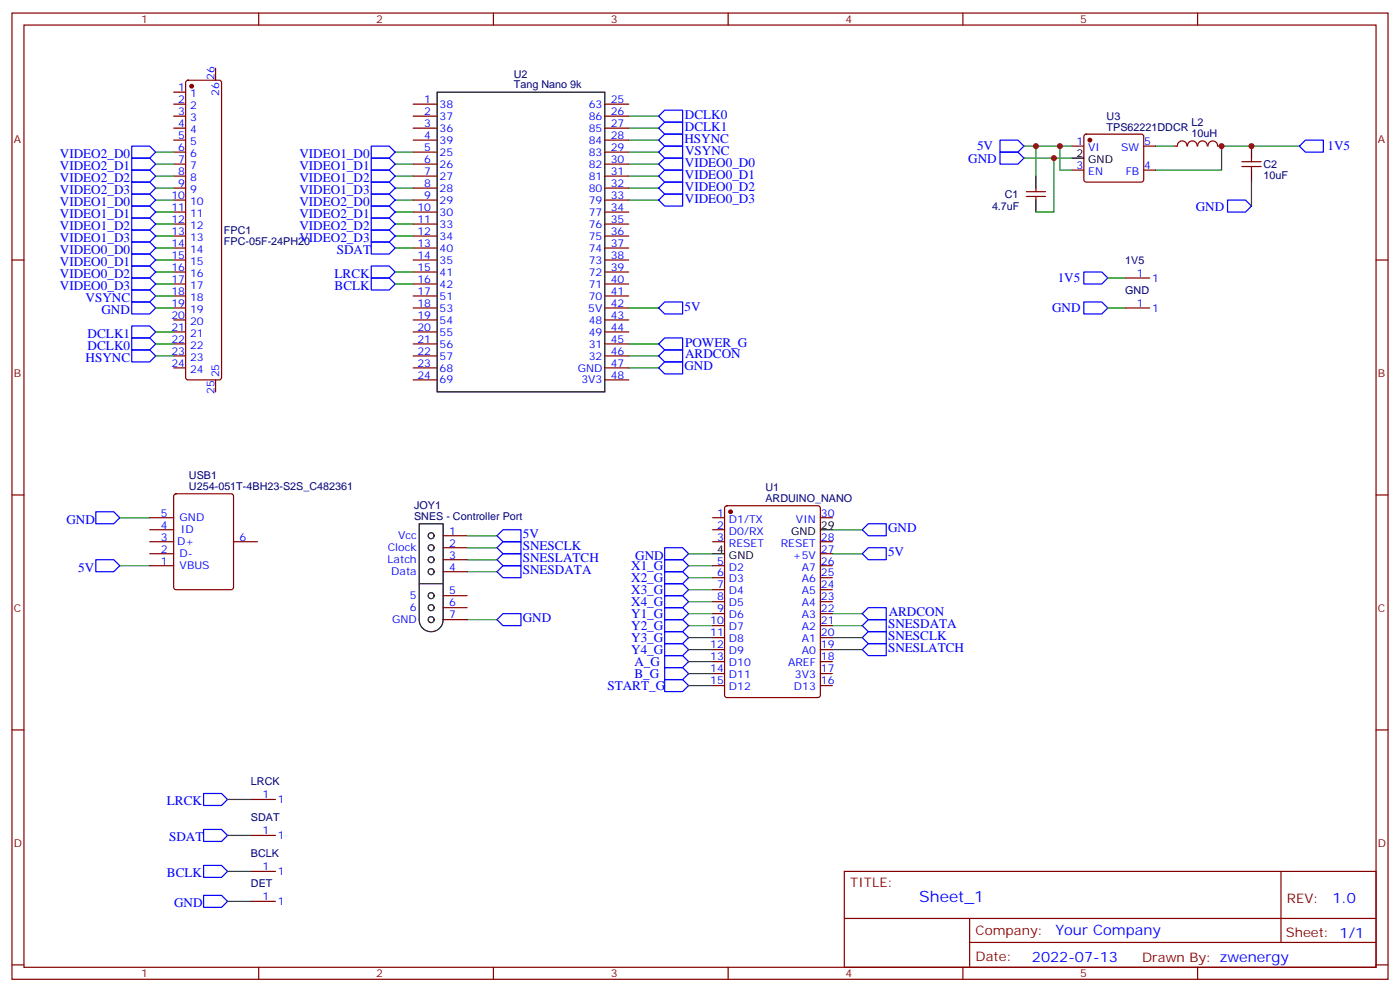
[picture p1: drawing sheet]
<svg xmlns="http://www.w3.org/2000/svg" width="412mm" height="292mm" viewBox="0 0 412 292" stroke-linecap="round" stroke-linejoin="round" font-family="sans-serif">
<g fill="none" stroke="#870000" stroke-width=".35">
<path d="M3.5 3.8h405.4v284.4h-405.4zM7.1 7.4h398.2v277.3h-398.2zM76.2 3.8v3.6M145.3 3.8v3.6M214.5 3.8v3.6M283.6 3.8v3.6M352.8 3.8v3.6M51.2 27.1h3.5M51.2 30.7h3.5M51.2 34.2h3.5M51.2 37.7h3.5M54.9 23.8l.5-.2h9.2l.5 .2 .2 .5v86.8l-.3 .5-.4 .2h-9.2l-.5-.2-.2-.5v-86.8z"/>
<path d="M63.5 20.1v3.5M121.7 30.7h7.1M121.7 34.2h7.1M121.7 37.7h7.1M178.2 30.7h7M178.2 34.2h7M178.2 37.7h7M319.5 39.7l.5-.2h16.2l.5 .2 .2 .5v12.7l-.2 .5-.5 .2h-16.2l-.5-.2-.2-.5v-12.7zM51.2 41.2h3.5M51.2 44.8h3.5M51.2 48.3h3.5M51.2 51.8h3.5"/>
<path d="M51.2 55.4h3.5M51.2 58.9h3.5M121.7 41.2h7.1M121.7 44.8h7.1M121.7 48.3h7.1M121.7 51.8h7.1M121.7 55.4h7.1M121.7 58.9h7.1M178.2 41.2h7M178.2 44.8h7M178.2 48.3h7M178.2 51.8h7"/>
<path d="M178.2 55.4h7M178.2 58.9h7M302.3 57.8h5.7M302.3 56.4h5.7M305.2 55.4v1M305.2 57.8v1.1M315.7 43h3.6M315.7 50.1h3.6M336.9 43h3.5M336.9 50.1h3.5M345.7 43h1.1M346.8 43a1.41 1.41 0 0 1 1.4-1.5 1.41 1.41 0 0 1 1.4 1.5"/>
<path d="M349.8 43a1.41 1.41 0 0 1 1.4-1.5 1.41 1.41 0 0 1 1.4 1.5M352.8 43a1.41 1.41 0 0 1 1.4-1.5 1.41 1.41 0 0 1 1.4 1.5M355.8 43a1.41 1.41 0 0 1 1.5-1.5 1.41 1.41 0 0 1 1.4 1.5M358.8 43h1M365.8 49h5.7M365.8 47.6h5.7M368.7 46.5v1.1M368.7 49v1.1M3.5 76.5h3.6M51.2 76.5h3.5M51.2 62.4h3.5M51.2 65.9h3.5"/>
<path d="M51.2 69.5h3.5M51.2 73h3.5M121.7 76.5h7.1M121.7 62.4h7.1M121.7 65.9h7.1M121.7 69.5h7.1M121.7 73h7.1M178.2 76.5h7M178.2 62.4h7M178.2 65.9h7M178.2 69.5h7M178.2 73h7"/>
<path d="M405.3 76.5h3.6M51.2 80h3.5M51.2 83.6h3.5M51.2 87.1h3.5M51.2 90.6h3.5M51.2 94.2h3.5M51.2 97.7h3.5M121.7 80h7.1M121.7 83.6h7.1M121.7 87.1h7.1M121.7 90.6h7.1M121.7 94.2h7.1"/>
<path d="M121.7 97.7h7.1M178.2 80h7M178.2 83.6h7M178.2 87.1h7M178.2 90.6h7M178.2 94.2h7M178.2 97.7h7M331.6 90.6h7.1M331.6 81.8h7.1M51.2 101.2h3.5M51.2 104.7h3.5M51.2 108.3h3.5"/>
<path d="M63.5 111.8v3.5M121.7 101.2h7.1M121.7 104.7h7.1M121.7 108.3h7.1M121.7 111.8h7.1M178.2 101.2h7M178.2 104.7h7M178.2 108.3h7M178.2 111.8h7M3.5 145.7h3.6M44.1 152.4h7.1M44.1 155.9h7.1"/>
<path d="M44.1 159.4h7.1M51.4 145.5l.5-.2h16.2l.6 .4 .1 27.1-.5 .7h-16.4l-.7-.4v-27.1zM68.8 159.4h7M130.5 157.7h7.1M209.9 152.4h3.5M209.9 155.9h3.5M209.9 159.4h3.5M213.7 149l.4-.2h26.8l.7 .5 .1 55.3-.5 .6-27.1 .1-.6-.5-.1-55.3zM241.7 152.4h3.5M241.7 159.4h3.5M405.3 145.7h3.6M44.1 166.5h7.1"/>
<path d="M44.1 162.9h7.1M130.5 161.2h7.1M130.5 164.7h7.1M130.5 168.2h7.1M130.5 175.3h7.1M130.5 178.8h7.1M209.9 166.5h3.5M209.9 170h3.5M209.9 173.5h3.5M209.9 177.1h3.5M241.7 166.5h3.5M241.7 170h3.5"/>
<path d="M241.7 173.5h3.5M241.7 177.1h3.5M241.7 162.9h3.5M130.5 182.4h7.1M209.9 180.6h3.5M209.9 184.1h3.5M209.9 187.6h3.5M209.9 191.2h3.5M209.9 194.7h3.5M209.9 198.2h3.5M241.7 180.6h3.5M241.7 184.1h3.5"/>
<path d="M241.7 187.6h3.5M241.7 191.2h3.5M241.7 194.7h3.5M241.7 198.2h3.5M3.5 214.8h3.6M209.9 201.8h3.5M241.7 201.8h3.5M405.3 214.8h3.6M74.1 235.3h7M74.1 256.4h7M74.1 245.9h7M248.7 256.4h156.6v28.3h-156.6z"/>
<path d="M377.3 256.5v20.8M74.1 265.3h7M248.7 270.3h156.5M285.6 277.3h119.6M285.6 270.3v14.1M3.5 284h3.6M76.2 284.7v3.5M145.3 284.7v3.5M214.5 284.7v3.5M283.6 284.7v3.5M352.8 284.7v3.5M405.3 284h3.6"/>
</g>
<g fill="#870000" stroke="#870000" stroke-width=".35">
<circle cx="56.4" cy="25.4" r=".53"/>
<circle cx="215.2" cy="150.6" r=".53"/>
<circle cx="321" cy="41.2" r=".53"/>
</g>
<g fill="none" stroke="#000" stroke-width=".35">
<path d="M128.8 27.1h49.4v88.2h-49.4zM305.2 51.8v3.6M305.2 58.9v3.5M315.7 46.5h3.6M368.7 43v3.5M368.7 50.1v3.5M241.7 155.9h3.5M123.5 171.8h7M209.9 162.9h3.5M123.5 182.4v-28.3h7v28.3a3.5 3.5 0 0 1-3.5 3.5 3.5 3.5 0 0 1-3.5-3.5"/>
<circle cx="127" cy="157.7" r=".88"/>
<circle cx="127" cy="161.2" r=".88"/>
<circle cx="127" cy="175.3" r=".88"/>
<circle cx="127" cy="164.7" r=".88"/>
<circle cx="127" cy="168.2" r=".88"/>
<circle cx="127" cy="178.8" r=".88"/>
<circle cx="127" cy="182.4" r=".88"/>
</g>
<g fill="none" stroke="#00f" stroke-width=".35">
<path d="M194 37.7l1.8-1.8h5.3v3.6h-5.3zM195.8 32.4h5.3v3.5h-5.3l-1.8-1.7zM38.8 43h5.3l1.8 1.8-1.8 1.7h-5.3zM38.8 46.5h5.3l1.8 1.8-1.8 1.8h-5.3zM38.8 50.1h5.3l1.8 1.7-1.8 1.8h-5.3zM38.8 53.6h5.3l1.8 1.8-1.8 1.7h-5.3zM38.8 57.1h5.3l1.8 1.8-1.8 1.7h-5.3zM109.4 43h5.3l1.7 1.8-1.7 1.7h-5.3zM109.4 46.5h5.3l1.7 1.8-1.7 1.8h-5.3zM109.4 50.1h5.3l1.7 1.7-1.7 1.8h-5.3zM109.4 53.6h5.3l1.7 1.8-1.7 1.7h-5.3zM109.4 57.1h5.3l1.7 1.8-1.7 1.7h-5.3z"/>
<path d="M194 48.3l1.8-1.8h5.3v3.6h-5.3zM194 58.9l1.8-1.8h5.3v3.5h-5.3zM194 55.4l1.8-1.8h5.3v3.5h-5.3zM194 44.8l1.8-1.8h5.3v3.5h-5.3zM194 41.2l1.8-1.7h5.3v3.5h-5.3zM195.8 50.1h5.3v3.5h-5.3l-1.8-1.8zM294.6 44.8h5.3l1.7 1.7-1.7 1.8h-5.3zM294.6 41.2h5.3l1.7 1.8-1.7 1.8h-5.3zM361.6 58.9h5.3l1.8 1.7-1.8 1.8h-5.3zM382.8 43l1.7-1.8h5.3v3.6h-5.3zM38.8 67.7h5.3l1.8 1.8-1.8 1.7h-5.3zM38.8 64.2h5.3l1.8 1.7-1.8 1.8h-5.3z"/>
<path d="M38.8 60.6h5.3l1.8 1.8-1.8 1.8h-5.3zM38.8 78.3h5.3l1.8 1.7-1.8 1.8h-5.3zM38.8 74.8h5.3l1.8 1.7-1.8 1.8h-5.3zM38.8 71.2h5.3l1.8 1.8-1.8 1.8h-5.3zM109.4 67.7h5.3l1.7 1.8-1.7 1.7h-5.3zM109.4 64.2h5.3l1.7 1.7-1.7 1.8h-5.3zM109.4 60.6h5.3l1.7 1.8-1.7 1.8h-5.3zM109.4 78.3h5.3l1.7 1.7-1.7 1.8h-5.3zM109.4 71.2h5.3l1.7 1.8-1.7 1.8h-5.3zM38.8 81.8h5.3l1.8 1.8-1.8 1.7h-5.3zM38.8 85.3h5.3l1.8 1.8-1.8 1.8h-5.3zM38.8 88.9h5.3l1.8 1.7-1.8 1.8h-5.3z"/>
<path d="M38.8 99.4h5.3l1.8 1.8-1.8 1.8h-5.3zM38.8 95.9h5.3l1.8 1.8-1.8 1.7h-5.3zM109.4 81.8h5.3l1.7 1.8-1.7 1.7h-5.3zM194 90.6l1.8-1.7h5.3v3.5h-5.3zM319.3 80h5.3l1.7 1.8-1.7 1.8h-5.3zM319.3 88.9h5.3l1.7 1.7-1.7 1.8h-5.3zM38.8 103h5.3l1.8 1.7-1.8 1.8h-5.3zM194 108.3l1.8-1.8h5.3v3.5h-5.3zM194 101.2l1.8-1.8h5.3v3.6h-5.3zM194 104.7l1.8-1.7h5.3v3.5h-5.3zM28.2 150.6h5.3l1.8 1.8-1.8 1.7h-5.3zM146.4 157.7l1.8-1.8h5.3v3.5h-5.3z"/>
<path d="M148.2 159.4h5.3v3.5h-5.3l-1.8-1.7zM254 155.9l1.8-1.8h5.3v3.6h-5.3zM28.2 164.7h5.3l1.8 1.8-1.8 1.7h-5.3zM146.4 164.7l1.8-1.8h5.3v3.6h-5.3zM146.4 168.2l1.8-1.7h5.3v3.5h-5.3zM195.8 161.2h5.3l1.7 1.7-1.7 1.8h-5.3zM195.8 164.7h5.3l1.7 1.8-1.7 1.7h-5.3zM195.8 168.2h5.3l1.7 1.8-1.7 1.8h-5.3zM195.8 171.8h5.3l1.7 1.7-1.7 1.8h-5.3zM195.8 175.3h5.3l1.7 1.8-1.7 1.7h-5.3zM195.8 178.8h5.3l1.7 1.8-1.7 1.8h-5.3zM254 162.9l1.8-1.7h5.3v3.5h-5.3z"/>
<path d="M146.4 182.4l1.8-1.8h5.3v3.5h-5.3zM195.8 182.4h5.3l1.7 1.7-1.7 1.8h-5.3zM195.8 185.9h5.3l1.7 1.7-1.7 1.8h-5.3zM195.8 189.4h5.3l1.7 1.8-1.7 1.7h-5.3zM195.8 192.9h5.3l1.7 1.8-1.7 1.8h-5.3zM195.8 196.5h5.3l1.7 1.7-1.7 1.8h-5.3zM195.8 200h5.3l1.7 1.8-1.7 1.7h-5.3zM254 187.6l1.8-1.7h5.3v3.5h-5.3zM254 191.2l1.8-1.8h5.3v3.5h-5.3zM254 184.1l1.8-1.7h5.3v3.5h-5.3zM254 180.6l1.8-1.8h5.3v3.6h-5.3zM60 233.5h5.3l1.7 1.8-1.7 1.7h-5.3z"/>
<path d="M60 244.1h5.3l1.7 1.8-1.7 1.7h-5.3zM60 254.7h5.3l1.7 1.7-1.7 1.8h-5.3zM60 263.5h5.3l1.7 1.8-1.7 1.7h-5.3z"/>
</g>
<g fill="none" stroke="#008700" stroke-width=".35">
<path d="M185.2 34.2h8.8M185.2 37.7h8.8M45.9 44.8h5.3M45.9 48.3h5.3M45.9 51.8h5.3M45.9 55.4h5.3M45.9 58.9h5.3M116.4 44.8h5.3M116.4 48.3h5.3M116.4 51.8h5.3M116.4 55.4h5.3M116.4 58.9h5.3"/>
<path d="M185.2 44.8h8.8M185.2 48.3h8.8M185.2 51.8h8.8M185.2 55.4h8.8M185.2 58.9h8.8M185.2 41.2h8.8M301.6 46.5h14.1M301.6 43h14.1M305.2 43v8.8M310.4 46.5v15.9h-5.2M312.2 43v7.1h3.5M340.4 43h5.3"/>
<path d="M368.7 53.6v7M382.8 43h-23v7.1h-19.4M45.9 69.5h5.3M45.9 65.9h5.3M45.9 62.4h5.3M45.9 76.5h5.3M45.9 73h5.3M116.4 69.5h5.3M116.4 65.9h5.3M116.4 62.4h5.3M116.4 73h5.3M45.9 83.6h5.3"/>
<path d="M45.9 80h5.3M45.9 87.1h5.3M45.9 90.6h5.3M45.9 97.7h5.3M116.4 83.6h5.3M116.4 80h5.3M185.2 90.6h8.8M326.3 90.6h5.3M326.3 81.8h5.3M45.9 101.2h5.3M45.9 104.7h5.3M185.2 101.2h8.8"/>
<path d="M185.2 104.7h8.8M185.2 108.3h8.8M35.3 152.4h8.8M137.6 157.7h8.8M245.2 155.9h8.8M35.3 166.5h8.8M137.6 161.2h8.8M137.6 164.7h8.8M137.6 168.2h8.8M202.8 162.9h7.1M202.8 166.5h7.1M202.8 170h7.1"/>
<path d="M202.8 173.5h7.1M202.8 177.1h7.1M245.2 162.9h8.8M137.6 182.4h8.8M202.8 184.1h7.1M202.8 187.6h7.1M202.8 191.2h7.1M202.8 180.6h7.1M202.8 194.7h7.1M202.8 198.2h7.1M245.2 184.1h8.8M245.2 187.6h8.8"/>
<path d="M245.2 191.2h8.8M245.2 180.6h8.8M202.8 201.8h7.1M67 235.3h7.1M67 245.9h7.1M67 256.4h7.1M67 265.3h7.1"/>
</g>
<g fill="#c00">
<circle cx="368.7" cy="43" r=".88"/>
<circle cx="312.2" cy="43" r=".88"/>
<circle cx="305.2" cy="43" r=".88"/>
<circle cx="310.4" cy="46.5" r=".88"/>
<circle cx="359.8" cy="43" r=".88"/>
</g>
<text font-size="4.6" fill="#00f" x="270.8" y="265.5">Sheet_1</text>
<g font-size="4.2" fill="#00f">
<text x="392.5" y="265.7">1.0</text>
<text x="310.9" y="275.3">Your Company</text>
<text x="304" y="283.1">2022-07-13</text>
</g>
<g font-size="3.9" fill="#00f">
<text x="201.7" y="34.9">DCLK0</text>
<text x="201.6" y="41.9">HSYNC</text>
<text x="201.7" y="38.5">DCLK1</text>
<text x="17.6" y="46.5">VIDEO2_D0</text>
<text x="88.2" y="46.5">VIDEO1_D0</text>
<text x="201.8" y="45.5">VSYNC</text>
<text x="285.2" y="47.8">GND</text>
<text x="287.8" y="44.2">5V</text>
<text x="391" y="44.2">1V5</text>
<text x="17.6" y="50.1">VIDEO2_D1</text>
<text x="17.6" y="53.6">VIDEO2_D2</text>
<text x="88.2" y="50.1">VIDEO1_D1</text>
<text x="88.2" y="53.6">VIDEO1_D2</text>
<text x="201.7" y="49.1">VIDEO0_D0</text>
<text x="201.7" y="52.6">VIDEO0_D1</text>
<text x="17.6" y="57.1">VIDEO2_D3</text>
<text x="88.2" y="57.1">VIDEO1_D3</text>
<text x="201.7" y="59.6">VIDEO0_D3</text>
<text x="201.7" y="56.1">VIDEO0_D2</text>
<text x="17.6" y="64.2">VIDEO1_D1</text>
<text x="17.6" y="60.6">VIDEO1_D0</text>
<text x="88.2" y="64.2">VIDEO2_D1</text>
<text x="88.2" y="60.6">VIDEO2_D0</text>
<text x="352.2" y="61.9">GND</text>
<text x="17.6" y="71.2">VIDEO1_D3</text>
<text x="17.6" y="67.7">VIDEO1_D2</text>
<text x="88.2" y="71.2">VIDEO2_D3</text>
<text x="88.2" y="67.7">VIDEO2_D2</text>
<text x="17.6" y="74.8">VIDEO0_D0</text>
<text x="99.2" y="74.8">SDAT</text>
<text x="17.6" y="81.8">VIDEO0_D2</text>
<text x="17.6" y="78.3">VIDEO0_D1</text>
<text x="98.5" y="81.8">LRCK</text>
<text x="311.6" y="83">1V5</text>
<text x="17.6" y="85.3">VIDEO0_D3</text>
<text x="25.2" y="88.9">VSYNC</text>
<text x="98.5" y="85.3">BCLK</text>
<text x="29.9" y="92.4">GND</text>
<text x="201.6" y="91.4">5V</text>
<text x="309.9" y="91.9">GND</text>
<text x="25.8" y="99.4">DCLK1</text>
<text x="201.8" y="102">POWER_G</text>
<text x="25.2" y="106.5">HSYNC</text>
<text x="25.8" y="103">DCLK0</text>
<text x="201.8" y="105.5">ARDCON</text>
<text x="201.6" y="109">GND</text>
<text x="19.5" y="154.1">GND</text>
<text x="154" y="158.4">5V</text>
<text x="154" y="161.9">SNESCLK</text>
<text x="261.6" y="156.6">GND</text>
<text x="154" y="165.5">SNESLATCH</text>
<text x="185.9" y="167.7">X1_G</text>
<text x="187.1" y="164.7">GND</text>
<text x="261.6" y="163.7">5V</text>
<text x="23.1" y="168.3">5V</text>
<text x="154" y="169">SNESDATA</text>
<text x="185.9" y="171.2">X2_G</text>
<text x="185.9" y="174.8">X3_G</text>
<text x="185.9" y="178.3">X4_G</text>
<text x="154" y="183.1">GND</text>
<text x="185.9" y="181.8">Y1_G</text>
<text x="185.9" y="185.3">Y2_G</text>
<text x="261.6" y="184.9">SNESDATA</text>
<text x="261.8" y="181.3">ARDCON</text>
<text x="185.9" y="188.9">Y3_G</text>
<text x="261.6" y="188.4">SNESCLK</text>
<text x="261.6" y="191.9">SNESLATCH</text>
<text x="185.9" y="192.4">Y4_G</text>
<text x="186.9" y="195.9">A_G</text>
<text x="178.9" y="203">START_G</text>
<text x="186.9" y="199.5">B_G</text>
<text x="49.2" y="237">LRCK</text>
<text x="49.8" y="247.6">SDAT</text>
<text x="49.2" y="258.2">BCLK</text>
<text x="51.3" y="267.1">GND</text>
</g>
<g font-size="3.9" fill="#800">
<text x="250.5" y="261">TITLE:</text>
<text x="379.1" y="265.7">REV:</text>
<text x="287.4" y="275.2">Company:</text>
<text x="378.7" y="275.8">Sheet: 1/1</text>
<text x="287.4" y="282.9">Date:</text>
<text x="336.4" y="283">Drawn By: zwenergy</text>
</g>
<g font-size="3.2" fill="#800">
<text x="41.6" y="6.8">1</text>
<text x="110.8" y="6.8">2</text>
<text x="179.9" y="6.8">3</text>
<text x="249.1" y="6.8">4</text>
<text x="318.2" y="6.8">5</text>
<text x="4.1" y="41.9">A</text>
<text x="405.9" y="41.9">A</text>
<text x="4.1" y="111.1">B</text>
<text x="405.9" y="111.1">B</text>
<text x="4.1" y="180.2">C</text>
<text x="405.9" y="180.2">C</text>
<text x="4.1" y="249.4">D</text>
<text x="405.9" y="249.4">D</text>
<text x="41.6" y="287.7">1</text>
<text x="110.8" y="287.7">2</text>
<text x="179.9" y="287.7">3</text>
<text x="249.1" y="287.7">4</text>
<text x="318.2" y="287.7">5</text>
</g>
<g font-size="3.2" fill="#00f">
<text x="63.1" y="23.6" transform="rotate(-90 63.1 23.6)">26</text>
<text x="52.5" y="26.8">1</text>
<text x="56" y="28.5">1</text>
<text x="64.6" y="28.3" transform="rotate(-90 64.6 28.3)">26</text>
<text x="52.5" y="30.3">2</text>
<text x="52.5" y="33.8">3</text>
<text x="56" y="32.1">2</text>
<text x="56" y="35.6">3</text>
<text x="125" y="30.3">1</text>
<text x="125" y="33.8">2</text>
<text x="129.5" y="31.7">38</text>
<text x="129.5" y="35.2">37</text>
<text x="173.4" y="31.7">63</text>
<text x="173.4" y="35.2">86</text>
<text x="179.9" y="30.3">25</text>
<text x="179.9" y="33.8">26</text>
<text x="52.5" y="37.4">4</text>
<text x="52.5" y="40.9">5</text>
<text x="56" y="39.1">4</text>
<text x="125" y="37.4">3</text>
<text x="125" y="40.9">4</text>
<text x="129.5" y="38.8">36</text>
<text x="173.4" y="38.8">85</text>
<text x="179.9" y="37.4">27</text>
<text x="179.9" y="40.9">28</text>
<text x="52.5" y="44.4">6</text>
<text x="52.5" y="47.9">7</text>
<text x="56" y="42.7">5</text>
<text x="56" y="46.2">6</text>
<text x="125" y="44.4">5</text>
<text x="125" y="47.9">6</text>
<text x="129.5" y="42.3">39</text>
<text x="129.5" y="45.8">25</text>
<text x="173.4" y="42.3">84</text>
<text x="173.4" y="45.8">83</text>
<text x="179.9" y="44.4">29</text>
<text x="179.9" y="47.9">30</text>
<text x="317.1" y="42.7">1</text>
<text x="320.6" y="44.4">VI</text>
<text x="330.3" y="44.4">SW</text>
<text x="337.1" y="42.7">5</text>
<text x="52.5" y="51.5">8</text>
<text x="56" y="49.7">7</text>
<text x="56" y="53.2">8</text>
<text x="125" y="51.5">7</text>
<text x="129.5" y="49.4">26</text>
<text x="129.5" y="52.9">27</text>
<text x="173.4" y="49.4">82</text>
<text x="173.4" y="52.9">81</text>
<text x="179.9" y="51.5">31</text>
<text x="317.1" y="49.7">3</text>
<text x="320.6" y="51.5">EN</text>
<text x="331.6" y="51.5">FB</text>
<text x="337.1" y="49.7">4</text>
<text x="50.5" y="58.5">10</text>
<text x="52.5" y="55">9</text>
<text x="56" y="56.8">9</text>
<text x="125" y="55">8</text>
<text x="125" y="58.5">9</text>
<text x="129.5" y="56.4">28</text>
<text x="129.5" y="59.9">29</text>
<text x="173.4" y="56.4">80</text>
<text x="173.4" y="59.9">79</text>
<text x="179.9" y="55">32</text>
<text x="179.9" y="58.5">33</text>
<text x="50.5" y="62.1">11</text>
<text x="50.5" y="65.6">12</text>
<text x="56" y="60.3">10</text>
<text x="56" y="63.8">11</text>
<text x="123" y="62.1">10</text>
<text x="123" y="65.6">11</text>
<text x="129.5" y="63.5">30</text>
<text x="173.4" y="63.5">77</text>
<text x="179.9" y="62.1">34</text>
<text x="179.9" y="65.6">35</text>
<text x="50.5" y="69.1">13</text>
<text x="56" y="67.3">12</text>
<text x="56" y="70.9">13</text>
<text x="123" y="69.1">12</text>
<text x="129.5" y="67">33</text>
<text x="129.5" y="70.5">34</text>
<text x="173.4" y="67">76</text>
<text x="173.4" y="70.5">75</text>
<text x="179.9" y="69.1">36</text>
<text x="50.5" y="72.6">14</text>
<text x="50.5" y="76.2">15</text>
<text x="56" y="74.4">14</text>
<text x="56" y="77.9">15</text>
<text x="123" y="72.6">13</text>
<text x="123" y="76.2">14</text>
<text x="129.5" y="74">40</text>
<text x="129.5" y="77.6">35</text>
<text x="173.4" y="74">74</text>
<text x="173.4" y="77.6">73</text>
<text x="179.9" y="72.6">37</text>
<text x="179.9" y="76.2">38</text>
<text x="50.5" y="79.7">16</text>
<text x="50.5" y="83.2">17</text>
<text x="56" y="81.5">16</text>
<text x="123" y="79.7">15</text>
<text x="123" y="83.2">16</text>
<text x="129.5" y="81.1">41</text>
<text x="173.4" y="81.1">72</text>
<text x="179.9" y="79.7">39</text>
<text x="179.9" y="83.2">40</text>
<text x="334.9" y="81.5">1</text>
<text x="339.4" y="82.9">1</text>
<text x="50.5" y="86.7">18</text>
<text x="56" y="85">17</text>
<text x="56" y="88.5">18</text>
<text x="123" y="86.7">17</text>
<text x="129.5" y="84.6">42</text>
<text x="129.5" y="88.2">51</text>
<text x="173.4" y="84.6">71</text>
<text x="173.4" y="88.2">70</text>
<text x="179.9" y="86.7">41</text>
<text x="50.5" y="90.3">19</text>
<text x="50.5" y="93.8">20</text>
<text x="56" y="92">19</text>
<text x="56" y="95.6">20</text>
<text x="123" y="90.3">18</text>
<text x="123" y="93.8">19</text>
<text x="129.5" y="91.7">53</text>
<text x="129.5" y="95.2">54</text>
<text x="173.3" y="91.7">5V</text>
<text x="173.4" y="95.2">48</text>
<text x="179.9" y="90.3">42</text>
<text x="179.9" y="93.8">43</text>
<text x="334.9" y="90.3">1</text>
<text x="339.4" y="91.7">1</text>
<text x="50.5" y="97.3">21</text>
<text x="50.5" y="100.9">22</text>
<text x="56" y="99.1">21</text>
<text x="123" y="97.3">20</text>
<text x="123" y="100.9">21</text>
<text x="129.5" y="98.7">55</text>
<text x="173.4" y="98.7">49</text>
<text x="179.9" y="97.3">44</text>
<text x="179.9" y="100.9">45</text>
<text x="50.5" y="104.4">23</text>
<text x="50.5" y="107.9">24</text>
<text x="56" y="102.6">22</text>
<text x="56" y="106.2">23</text>
<text x="123" y="104.4">22</text>
<text x="123" y="107.9">23</text>
<text x="129.5" y="102.3">56</text>
<text x="129.5" y="105.8">57</text>
<text x="173.4" y="102.3">31</text>
<text x="173.4" y="105.8">32</text>
<text x="179.9" y="104.4">46</text>
<text x="179.9" y="107.9">47</text>
<text x="56" y="109.7">24</text>
<text x="64.6" y="111.1" transform="rotate(-90 64.6 111.1)">25</text>
<text x="123" y="111.4">24</text>
<text x="129.5" y="109.3">68</text>
<text x="129.5" y="112.9">69</text>
<text x="170.2" y="109.3">GND</text>
<text x="171.2" y="112.9">3V3</text>
<text x="179.9" y="111.4">48</text>
<text x="63.1" y="115.8" transform="rotate(-90 63.1 115.8)">25</text>
<text x="47.4" y="155.5">4</text>
<text x="47.4" y="152">5</text>
<text x="52.9" y="153.4">GND</text>
<text x="211.2" y="152">1</text>
<text x="211.2" y="155.5">2</text>
<text x="214.7" y="153.8">D1/TX</text>
<text x="234.5" y="153.8">VIN</text>
<text x="241.8" y="152">30</text>
<text x="47.4" y="159.1">3</text>
<text x="52.2" y="160.5">D+</text>
<text x="53.3" y="157">ID</text>
<text x="70.6" y="159.1">6</text>
<text x="117.3" y="158.7">Vcc</text>
<text x="132.3" y="157.3">1</text>
<text x="132.3" y="160.8">2</text>
<text x="211.2" y="159.1">3</text>
<text x="214.7" y="157.3">D0/RX</text>
<text x="214.7" y="160.8">RESET</text>
<text x="230" y="160.8">RESET</text>
<text x="241.8" y="159.1">28</text>
<text x="47.4" y="162.6">2</text>
<text x="47.4" y="166.1">1</text>
<text x="52.9" y="164">D-</text>
<text x="52.9" y="167.5">VBUS</text>
<text x="114.2" y="165.8">Latch</text>
<text x="114.2" y="162.2">Clock</text>
<text x="132.3" y="164.4">3</text>
<text x="132.3" y="167.9">4</text>
<text x="211.2" y="166.1">5</text>
<text x="214.7" y="167.9">D2</text>
<text x="233.6" y="164.4">+5V</text>
<text x="236.2" y="167.9">A7</text>
<text x="241.8" y="166.1">26</text>
<text x="241.8" y="162.6">27</text>
<text x="115.3" y="169.3">Data</text>
<text x="211.2" y="169.7">6</text>
<text x="211.2" y="173.2">7</text>
<text x="214.7" y="171.4">D3</text>
<text x="236.2" y="171.4">A6</text>
<text x="241.8" y="173.2">24</text>
<text x="241.8" y="169.7">25</text>
<text x="120.8" y="176.4">5</text>
<text x="120.8" y="179.9">6</text>
<text x="132.3" y="174.9">5</text>
<text x="132.3" y="178.5">6</text>
<text x="211.2" y="176.7">8</text>
<text x="214.7" y="174.9">D4</text>
<text x="214.7" y="178.5">D5</text>
<text x="236.2" y="178.5">A4</text>
<text x="236.2" y="174.9">A5</text>
<text x="241.8" y="176.7">23</text>
<text x="115.5" y="183.4">GND</text>
<text x="132.3" y="182">7</text>
<text x="209.2" y="183.8">10</text>
<text x="211.2" y="180.2">9</text>
<text x="214.7" y="182">D6</text>
<text x="214.7" y="185.5">D7</text>
<text x="236.2" y="185.5">A2</text>
<text x="236.2" y="182">A3</text>
<text x="241.8" y="183.8">21</text>
<text x="241.8" y="180.2">22</text>
<text x="209.2" y="187.3">11</text>
<text x="209.2" y="190.8">12</text>
<text x="214.7" y="189.1">D8</text>
<text x="236.2" y="189.1">A1</text>
<text x="241.8" y="190.8">19</text>
<text x="241.8" y="187.3">20</text>
<text x="209.2" y="194.3">13</text>
<text x="209.2" y="197.9">14</text>
<text x="214.7" y="192.6">D9</text>
<text x="214.7" y="196.1">D10</text>
<text x="232.1" y="196.1">AREF</text>
<text x="236.2" y="192.6">A0</text>
<text x="241.8" y="197.9">17</text>
<text x="241.8" y="194.3">18</text>
<text x="209.2" y="201.4">15</text>
<text x="214.7" y="199.6">D11</text>
<text x="214.7" y="203.2">D12</text>
<text x="233.9" y="203.2">D13</text>
<text x="234.1" y="199.6">3V3</text>
<text x="241.8" y="201.4">16</text>
<text x="77.4" y="234.9">1</text>
<text x="81.8" y="236.3">1</text>
<text x="77.4" y="245.5">1</text>
<text x="81.8" y="246.9">1</text>
<text x="77.4" y="256.1">1</text>
<text x="81.8" y="257.5">1</text>
<text x="77.4" y="264.9">1</text>
<text x="81.8" y="266.3">1</text>
</g>
<g font-size="3.2" fill="#000080">
<text x="151.4" y="22.8">U2</text>
<text x="151.4" y="26">Tang Nano 9k</text>
<text x="326" y="35.2">U3</text>
<text x="326" y="38.4">TPS62221DDCR</text>
<text x="350.9" y="40.4">10uH</text>
<text x="350.9" y="37.2">L2</text>
<text x="372.2" y="52.7">10uF</text>
<text x="372.2" y="49.4">C2</text>
<text x="296" y="58.3">C1</text>
<text x="292.2" y="61.8">4.7uF</text>
<text x="66" y="72">FPC-05F-24PH20</text>
<text x="66" y="68.8">FPC1</text>
<text x="331.4" y="77.7">1V5</text>
<text x="331.4" y="86.5">GND</text>
<text x="55.7" y="141">USB1</text>
<text x="55.7" y="144.3">U254-051T-4BH23-S2S_C482361</text>
<text x="122" y="149.8">JOY1</text>
<text x="225.5" y="147.7">ARDUINO_NANO</text>
<text x="225.5" y="144.5">U1</text>
<text x="122" y="153">SNES - Controller Port</text>
<text x="73.9" y="231.1">LRCK</text>
<text x="73.9" y="241.7">SDAT</text>
<text x="73.9" y="252.3">BCLK</text>
<text x="73.9" y="261.1">DET</text>
</g>
<g font-size="3.2">
<text x="317.1" y="46.2">2</text>
<text x="320.6" y="47.9">GND</text>
<text x="241.8" y="155.5">29</text>
<text x="233.1" y="157.3">GND</text>
<text x="211.2" y="162.6">4</text>
<text x="214.7" y="164.4">GND</text>
</g>
</svg>
